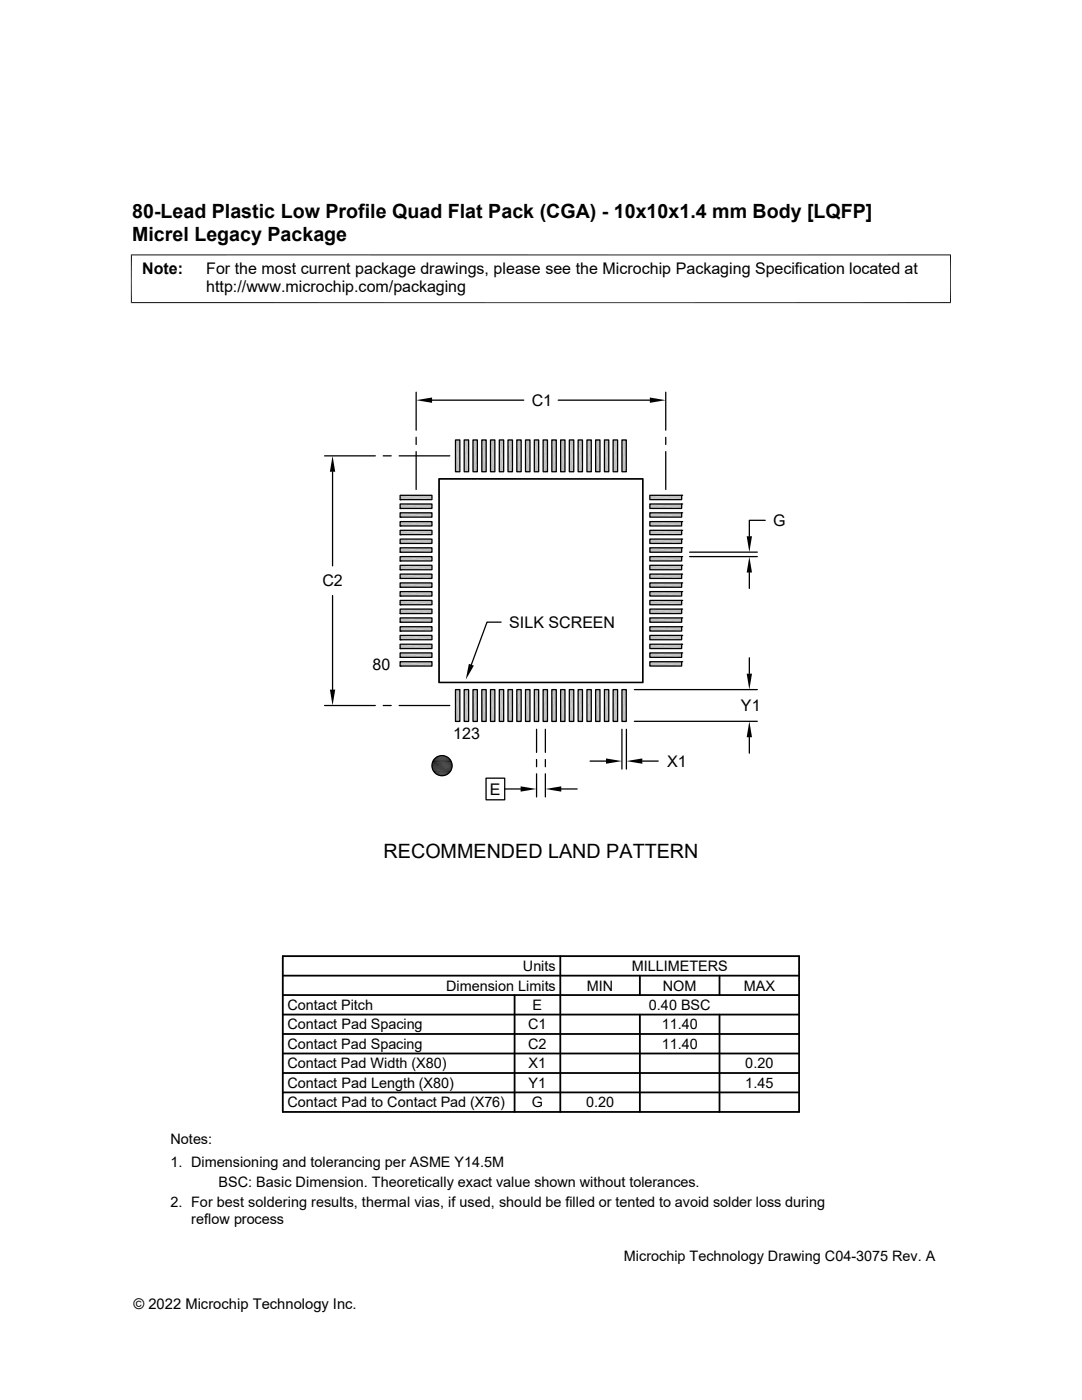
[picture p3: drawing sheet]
<svg xmlns="http://www.w3.org/2000/svg" width="216mm" height="279mm" viewBox="0 0 216 279" stroke-linecap="round" stroke-linejoin="round" font-family="sans-serif">
<g fill="#c0c0c0">
<path d="M124.1 87.8l.9 6.3h-.9z"/>
<path d="M124.1 87.8h.9v6.3z"/>
<path d="M122.3 87.8l.9 6.3h-.9z"/>
<path d="M122.3 87.8h.9v6.3z"/>
<path d="M120.6 87.8l.9 6.3h-.9z"/>
<path d="M120.6 87.8h.9v6.3z"/>
<path d="M118.9 87.8l.8 6.3h-.8z"/>
<path d="M118.9 87.8h.8v6.3z"/>
<path d="M117.1 87.8l.9 6.3h-.9z"/>
<path d="M117.1 87.8h.9v6.3z"/>
<path d="M115.4 87.8l.8 6.3h-.8z"/>
<path d="M115.4 87.8h.8v6.3z"/>
<path d="M113.6 87.8l.9 6.3h-.9z"/>
<path d="M113.6 87.8h.9v6.3z"/>
<path d="M111.9 87.8l.8 6.3h-.8z"/>
<path d="M111.9 87.8h.8v6.3z"/>
<path d="M110.1 87.8l.9 6.3h-.9z"/>
<path d="M110.1 87.8h.9v6.3z"/>
<path d="M108.4 87.8l.8 6.3h-.8z"/>
<path d="M108.4 87.8h.8v6.3z"/>
<path d="M106.6 87.8l.9 6.3h-.9z"/>
<path d="M106.6 87.8h.9v6.3z"/>
<path d="M104.9 87.8l.8 6.3h-.8z"/>
<path d="M104.9 87.8h.8v6.3z"/>
<path d="M103.1 87.8l.9 6.3h-.9z"/>
<path d="M103.1 87.8h.9v6.3z"/>
<path d="M101.4 87.8l.9 6.3h-.9z"/>
<path d="M101.4 87.8h.9v6.3z"/>
<path d="M99.6 87.8l.9 6.3h-.9z"/>
<path d="M99.6 87.8h.9v6.3z"/>
<path d="M97.9 87.8l.8 6.3h-.8z"/>
<path d="M97.9 87.8h.8v6.3z"/>
<path d="M96.1 87.8l.9 6.3h-.9z"/>
<path d="M96.1 87.8h.9v6.3z"/>
<path d="M94.4 87.8l.9 6.3h-.9z"/>
<path d="M94.4 87.8h.9v6.3z"/>
<path d="M92.6 87.8l.9 6.3h-.9z"/>
<path d="M92.6 87.8h.9v6.3z"/>
<path d="M90.9 87.8l.9 6.3h-.9z"/>
<path d="M90.9 87.8h.9v6.3z"/>
<path d="M129.7 98.8l6.3 .9h-6.3z"/>
<path d="M129.7 98.8h6.3v.9z"/>
<path d="M79.8 98.8l6.4 .9h-6.4z"/>
<path d="M79.8 98.8h6.4v.9z"/>
<path d="M129.7 100.6l6.3 .9h-6.3z"/>
<path d="M129.7 100.6h6.3v.9z"/>
<path d="M79.8 100.6l6.4 .9h-6.4z"/>
<path d="M79.8 100.6h6.4v.9z"/>
<path d="M129.7 102.3l6.3 .9h-6.3z"/>
<path d="M129.7 102.3h6.3v.9z"/>
<path d="M79.8 102.3l6.4 .9h-6.4z"/>
<path d="M79.8 102.3h6.4v.9z"/>
<path d="M129.7 104.1l6.3 .9h-6.3z"/>
<path d="M129.7 104.1h6.3v.9z"/>
<path d="M79.8 104.1l6.4 .9h-6.4z"/>
<path d="M79.8 104.1h6.4v.9z"/>
<path d="M129.7 105.8l6.3 .9h-6.3z"/>
<path d="M129.7 105.8h6.3v.9z"/>
<path d="M79.8 105.8l6.4 .9h-6.4z"/>
<path d="M79.8 105.8h6.4v.9z"/>
<path d="M129.7 107.6l6.3 .9h-6.3z"/>
<path d="M129.7 107.6h6.3v.9z"/>
<path d="M79.8 107.6l6.4 .9h-6.4z"/>
<path d="M79.8 107.6h6.4v.9z"/>
<path d="M129.7 109.3l6.3 .9h-6.3z"/>
<path d="M129.7 109.3h6.3v.9z"/>
<path d="M79.8 109.3l6.4 .9h-6.4z"/>
<path d="M79.8 109.3h6.4v.9z"/>
<path d="M129.7 111.1l6.3 .9h-6.3z"/>
<path d="M129.7 111.1h6.3v.9z"/>
<path d="M79.8 111.1l6.4 .9h-6.4z"/>
<path d="M79.8 111.1h6.4v.9z"/>
<path d="M129.7 112.8l6.3 .9h-6.3z"/>
<path d="M129.7 112.8h6.3v.9z"/>
<path d="M79.8 112.8l6.4 .9h-6.4z"/>
<path d="M79.8 112.8h6.4v.9z"/>
<path d="M129.7 114.6l6.3 .8h-6.3z"/>
<path d="M129.7 114.6h6.3v.8z"/>
<path d="M79.8 114.6l6.4 .8h-6.4z"/>
<path d="M79.8 114.6h6.4v.8z"/>
<path d="M129.7 116.3l6.3 .9h-6.3z"/>
<path d="M129.7 116.3h6.3v.9z"/>
<path d="M79.8 116.3l6.4 .9h-6.4z"/>
<path d="M79.8 116.3h6.4v.9z"/>
<path d="M129.7 118.1l6.3 .9h-6.3z"/>
<path d="M129.7 118.1h6.3v.9z"/>
<path d="M79.8 118.1l6.4 .9h-6.4z"/>
<path d="M79.8 118.1h6.4v.9z"/>
<path d="M129.7 119.8l6.3 .9h-6.3z"/>
<path d="M129.7 119.8h6.3v.9z"/>
<path d="M79.8 119.8l6.4 .9h-6.4z"/>
<path d="M79.8 119.8h6.4v.9z"/>
<path d="M129.7 121.6l6.3 .8h-6.3z"/>
<path d="M129.7 121.6h6.3v.8z"/>
<path d="M79.8 121.6l6.4 .8h-6.4z"/>
<path d="M79.8 121.6h6.4v.8z"/>
<path d="M129.7 123.3l6.3 .9h-6.3z"/>
<path d="M129.7 123.3h6.3v.9z"/>
<path d="M79.8 123.3l6.4 .9h-6.4z"/>
<path d="M79.8 123.3h6.4v.9z"/>
<path d="M129.7 125.1l6.3 .8h-6.3z"/>
<path d="M129.7 125.1h6.3v.8z"/>
<path d="M79.8 125.1l6.4 .8h-6.4z"/>
<path d="M79.8 125.1h6.4v.8z"/>
<path d="M129.7 126.8l6.3 .9h-6.3z"/>
<path d="M129.7 126.8h6.3v.9z"/>
<path d="M79.8 126.8l6.4 .9h-6.4z"/>
<path d="M79.8 126.8h6.4v.9z"/>
<path d="M129.7 128.6l6.3 .8h-6.3z"/>
<path d="M129.7 128.6h6.3v.8z"/>
<path d="M79.8 128.6l6.4 .8h-6.4z"/>
<path d="M79.8 128.6h6.4v.8z"/>
<path d="M129.7 130.3l6.3 .9h-6.3z"/>
<path d="M129.7 130.3h6.3v.9z"/>
<path d="M79.8 130.3l6.4 .9h-6.4z"/>
<path d="M79.8 130.3h6.4v.9z"/>
<path d="M129.7 132.1l6.3 .8h-6.3z"/>
<path d="M129.7 132.1h6.3v.8z"/>
<path d="M79.8 132.1l6.4 .8h-6.4z"/>
<path d="M79.8 132.1h6.4v.8z"/>
<path d="M124.1 137.6l.9 6.4h-.9z"/>
<path d="M124.1 137.6h.9v6.4z"/>
<path d="M122.3 137.6l.9 6.4h-.9z"/>
<path d="M122.3 137.6h.9v6.4z"/>
<path d="M120.6 137.6l.9 6.4h-.9z"/>
<path d="M120.6 137.6h.9v6.4z"/>
<path d="M118.9 137.6l.8 6.4h-.8z"/>
<path d="M118.9 137.6h.8v6.4z"/>
<path d="M117.1 137.6l.9 6.4h-.9z"/>
<path d="M117.1 137.6h.9v6.4z"/>
<path d="M115.4 137.6l.8 6.4h-.8z"/>
<path d="M115.4 137.6h.8v6.4z"/>
<path d="M113.6 137.6l.9 6.4h-.9z"/>
<path d="M113.6 137.6h.9v6.4z"/>
<path d="M111.9 137.6l.8 6.4h-.8z"/>
<path d="M111.9 137.6h.8v6.4z"/>
<path d="M110.1 137.6l.9 6.4h-.9z"/>
<path d="M110.1 137.6h.9v6.4z"/>
<path d="M108.4 137.6l.8 6.4h-.8z"/>
<path d="M108.4 137.6h.8v6.4z"/>
<path d="M106.6 137.6l.9 6.4h-.9z"/>
<path d="M106.6 137.6h.9v6.4z"/>
<path d="M104.9 137.6l.8 6.4h-.8z"/>
<path d="M104.9 137.6h.8v6.4z"/>
<path d="M103.1 137.6l.9 6.4h-.9z"/>
<path d="M103.1 137.6h.9v6.4z"/>
<path d="M101.4 137.6l.9 6.4h-.9z"/>
<path d="M101.4 137.6h.9v6.4z"/>
<path d="M99.6 137.6l.9 6.4h-.9z"/>
<path d="M99.6 137.6h.9v6.4z"/>
<path d="M97.9 137.6l.8 6.4h-.8z"/>
<path d="M97.9 137.6h.8v6.4z"/>
<path d="M96.1 137.6l.9 6.4h-.9z"/>
<path d="M96.1 137.6h.9v6.4z"/>
<path d="M94.4 137.6l.9 6.4h-.9z"/>
<path d="M94.4 137.6h.9v6.4z"/>
<path d="M92.6 137.6l.9 6.4h-.9z"/>
<path d="M92.6 137.6h.9v6.4z"/>
<path d="M90.9 137.6l.9 6.4h-.9z"/>
<path d="M90.9 137.6h.9v6.4z"/>
</g>
<g fill="none" stroke="#000" stroke-width=".25">
<path d="M83 78.3v7.6M86.2 79.9h18.3M111.4 79.9h18.3M132.8 78.3v7.6M64.8 91h10.1M66.4 94.1v18.8M76.5 91h1.6M79.7 91h10M79.8 98.8h6.4v.9h-6.4zM79.8 99.7h.1M83 87.3v1.4M83 90.1v7.6"/>
<path d="M87.6 95.6h40.6v40.6h-40.6zM90.9 87.8h.9v6.3h-.9zM92.6 87.8h.9v6.3h-.9zM94.4 87.8h.9v6.3h-.9zM96.1 87.8h.9v6.3h-.9zM97.9 87.8h.8v6.3h-.8zM99.6 87.8h.9v6.3h-.9zM101.4 87.8h.9v6.3h-.9zM103.1 87.8h.9v6.3h-.9zM104.9 87.8h.8v6.3h-.8zM106.6 87.8h.9v6.3h-.9zM108.4 87.8h.8v6.3h-.8z"/>
<path d="M110.1 87.8h.9v6.3h-.9zM111.9 87.8h.8v6.3h-.8zM113.6 87.8h.9v6.3h-.9zM115.4 87.8h.8v6.3h-.8zM117.1 87.8h.9v6.3h-.9zM118.9 87.8h.8v6.3h-.8zM120.6 87.8h.9v6.3h-.9zM122.3 87.8h.9v6.3h-.9zM124.1 87.8h.9v6.3h-.9zM129.7 98.8h6.3v.9h-6.3zM132.8 87.3v1.4M132.8 90.1v7.6"/>
<path d="M136 98.8h.1M66.4 118.9v18.7M79.8 119.8h6.4v.9h-6.4zM79.8 118.1h6.4v.9h-6.4zM79.8 119h.1M79.8 116.3h6.4v.9h-6.4zM79.8 117.2h.1M79.8 114.6h6.4v.8h-6.4zM79.8 115.4h.1M79.8 112.8h6.4v.9h-6.4zM79.8 113.7h.1M79.8 111.1h6.4v.9h-6.4z"/>
<path d="M79.8 112h.1M79.8 109.3h6.4v.9h-6.4zM79.8 110.2h.1M79.8 107.6h6.4v.9h-6.4zM79.8 108.5h.1M79.8 105.8h6.4v.9h-6.4zM79.8 106.7h.1M79.8 104.1h6.4v.9h-6.4zM79.8 105h.1M79.8 102.3h6.4v.9h-6.4zM79.8 103.2h.1M79.8 100.6h6.4v.9h-6.4z"/>
<path d="M79.8 101.5h.1M129.7 100.6h6.3v.9h-6.3zM129.7 102.3h6.3v.9h-6.3zM129.7 104.1h6.3v.9h-6.3zM129.7 105.8h6.3v.9h-6.3zM129.7 107.6h6.3v.9h-6.3zM129.7 109.3h6.3v.9h-6.3zM129.7 111.1h6.3v.9h-6.3zM129.7 112.8h6.3v.9h-6.3zM129.7 114.6h6.3v.8h-6.3zM129.7 116.3h6.3v.9h-6.3zM129.7 118.1h6.3v.9h-6.3z"/>
<path d="M129.7 119.8h6.3v.9h-6.3zM136 100.6h.1M136 102.3h.1M136 104.1h.1M136 105.8h.1M136 107.6h.1M136 109.3h.1M136 111.1h.1M136 112.8h.1M136 114.6h.1M136 116.3h.1M136 118.1h.1"/>
<path d="M136 119.8h.1M137.6 111.1h13.5M137.6 110.2h13.5M149.5 114.3v3.1M152.7 103.8h-3.2v3.2M79.8 132.1h6.4v.8h-6.4zM79.8 132.9h.1M79.8 130.3h6.4v.9h-6.4zM79.8 131.2h.1M79.8 128.6h6.4v.8h-6.4zM79.8 129.4h.1M79.8 126.8h6.4v.9h-6.4z"/>
<path d="M79.8 127.7h.1M79.8 125.1h6.4v.8h-6.4zM79.8 125.9h.1M79.8 123.3h6.4v.9h-6.4zM79.8 124.2h.1M79.8 121.6h6.4v.8h-6.4zM79.8 122.4h.1M79.8 120.7h.1M90.9 137.6h.9v6.4h-.9zM92.6 137.6h.9v6.4h-.9zM94.4 137.6h.9v6.4h-.9zM96.1 137.6h.9v6.4h-.9z"/>
<path d="M97.9 137.6h.8v6.4h-.8zM99.6 137.6h.9v6.4h-.9zM100 124.2h-2.8l-3.2 8.5M101.4 137.6h.9v6.4h-.9zM103.1 137.6h.9v6.4h-.9zM104.9 137.6h.8v6.4h-.8zM106.6 137.6h.9v6.4h-.9zM108.4 137.6h.8v6.4h-.8zM110.1 137.6h.9v6.4h-.9zM111.9 137.6h.8v6.4h-.8zM113.6 137.6h.9v6.4h-.9zM115.4 137.6h.8v6.4h-.8z"/>
<path d="M117.1 137.6h.9v6.4h-.9zM118.9 137.6h.8v6.4h-.8zM120.6 137.6h.9v6.4h-.9zM122.3 137.6h.9v6.4h-.9zM124.1 137.6h.9v6.4h-.9zM126.6 137.6h24.5M129.7 121.6h6.3v.8h-6.3zM129.7 123.3h6.3v.9h-6.3zM129.7 125.1h6.3v.8h-6.3zM129.7 126.8h6.3v.9h-6.3zM129.7 128.6h6.3v.8h-6.3zM129.7 130.3h6.3v.9h-6.3z"/>
<path d="M129.7 132.1h6.3v.8h-6.3zM136 121.6h.1M136 123.3h.1M136 125.1h.1M136 126.8h.1M136 128.6h.1M136 130.3h.1M136 132.1h.1M149.5 131.3v3.2M64.8 140.8h10.1M76.5 140.8h1.6M79.7 140.8h10"/>
<path d="M97 155.3h3.7v4.3h-3.7zM100.7 157.5h3.2M107.1 145.5v4.7M107.1 151.6v1.4M107.1 154.4v4.6M108.8 145.5v4.7M108.8 151.6v1.4M108.8 154.4v4.6M112 157.5h3.2M117.8 151.9h3.1M124.1 145.5v8M125 145.5v8"/>
<path d="M126.6 144h24.5M128.2 151.9h3.1M149.5 147.1v3.2"/>
<circle cx="88.2" cy="152.8" r="2.01"/>
</g>
<g fill="none" stroke="#000" stroke-width=".2">
<path d="M26.1 50.9h163.7M26.2 50.8v9.7M189.7 50.8v9.7M26.1 60.4h163.7M86.2 152.5h4M86.2 152.7h4M86.2 152.9h4M86.2 153.1h4M86.2 152.3h4M86.2 153.3h4M86.3 153.5h3.8M86.3 152.1h3.8"/>
<path d="M86.3 152h3.8M86.3 153.6h3.8M86.4 153.8h3.6M86.4 151.8h3.6M86.5 154h3.4M86.5 151.6h3.4M86.6 154.1h3.2M86.6 151.5h3.2M86.7 154.3h3M86.7 151.3h3M86.9 151.2h2.6M86.9 154.4h2.6"/>
<path d="M87 151.1h2.4M87 154.5h2.4M87.2 151h2M87.2 154.6h2"/>
</g>
<g fill="#000">
<path d="M83 79.9l3.2-.6v1.1zM129.7 79.3l3.1 .6-3.1 .5zM66.4 91l.5 3.1h-1.1zM149.5 111.1l.6 3.2h-1.1zM149 107h1.1l-.6 3.2zM65.8 137.6h1.1l-.5 3.2zM93.6 132.5l1 .3-1.7 2.8zM149 134.5h1.1l-.6 3.1zM87.2 154.6l1.8 .1zM87.4 151h1.8zM87.4 154.7h1.4zM87.4 154.7h1.6z"/>
<path d="M87.4 151h1.6zM87.5 150.9l1.5 .1zM87.5 154.7l1.2 .1zM87.5 154.7h1.3zM87.5 150.9h1.3zM87.8 150.8l1 .1zM87.8 154.8h.6zM87.8 154.8h.9zM87.8 150.8h.9zM87.9 150.8h.8zM87.9 154.8h.5zM87.9 150.8h.5z"/>
<path d="M103.9 156.9l3.2 .6-3.2 .5zM108.8 157.5l3.2-.6v1.1zM120.9 151.4l3.2 .5-3.2 .5zM125 151.9l3.2-.5v1zM149.5 144l.6 3.1h-1.1z"/>
</g>
<path d="M87.5 95.6h40.9M87.6 95.4v40.9M128.3 95.4v40.9M87.5 136.2h40.9" fill="none" stroke="#000" stroke-width=".28"/>
<g fill="none" stroke="#000" stroke-width=".36">
<path d="M56.4 194.7h103M56.4 190.8h103v31.1h-103zM56.4 198.6h103M102.7 198.6v23.3M111.8 190.8v31.1M127.7 194.7v3.9M143.6 194.7v3.9M56.4 210.2h103M56.4 214.1h103M56.4 202.5h103M56.4 218h103M56.4 206.4h103"/>
<path d="M127.7 202.5v19.4M143.6 202.5v19.4"/>
</g>
<g font-size="3.9">
<text x="26.4" y="43.5">80-Lead Plastic Low Profile Quad Flat Pack (CGA) - 10x10x1.4 mm Body [LQFP]</text>
<text x="26.4" y="48">Micrel Legacy Package</text>
<text x="76.5" y="171.1">RECOMMENDED LAND PATTERN</text>
</g>
<g font-size="3.2">
<text x="28.4" y="54.6">Note:</text>
<text x="41.1" y="58.3">http://www.microchip.com/packaging</text>
<text x="41.1" y="54.6">For the most current package drawings, please see the Microchip Packaging Specification located at</text>
<text x="106.1" y="81">C1</text>
<text x="154.3" y="105">G</text>
<text x="64.3" y="117">C2</text>
<text x="101.6" y="125.3">SILK SCREEN</text>
<text x="74.4" y="133.7">80</text>
<text x="147.8" y="141.9">Y1</text>
<text x="90.4" y="147.5">123</text>
<text x="133.1" y="153">X1</text>
<text x="97.7" y="158.6">E</text>
</g>
<g font-size="2.9">
<text x="89" y="197.7">Dimension Limits</text>
<text x="104.3" y="193.8">Units</text>
<text x="117.1" y="197.7">MIN</text>
<text x="126" y="193.8">MILLIMETERS</text>
<text x="132.3" y="197.7">NOM</text>
<text x="148.4" y="197.7">MAX</text>
<text x="57.3" y="201.6">Contact Pitch</text>
<text x="106.3" y="201.6">E</text>
<text x="129.5" y="201.6">0.40 BSC</text>
<text x="57.3" y="209.3">Contact Pad Spacing</text>
<text x="57.3" y="205.4">Contact Pad Spacing</text>
<text x="105.4" y="209.3">C2</text>
<text x="105.4" y="205.4">C1</text>
<text x="132" y="205.4">11.40</text>
<text x="132" y="209.3">11.40</text>
<text x="57.3" y="213.2">Contact Pad Width (X80)</text>
<text x="105.5" y="213.2">X1</text>
<text x="148.7" y="213.2">0.20</text>
<text x="57.3" y="221">Contact Pad to Contact Pad (X76)</text>
<text x="57.3" y="217.1">Contact Pad Length (X80)</text>
<text x="105.5" y="217.1">Y1</text>
<text x="106.1" y="221">G</text>
<text x="116.9" y="221">0.20</text>
<text x="148.7" y="217.1">1.45</text>
<text x="34" y="228.3">Notes:</text>
<text x="34" y="232.9">1. Dimensioning and tolerancing per ASME Y14.5M</text>
<text x="43.6" y="236.9">BSC: Basic Dimension. Theoretically exact value shown without tolerances.</text>
<text x="34" y="241">2. For best soldering results, thermal vias, if used, should be filled or tented to avoid solder loss during</text>
<text x="38.1" y="244.3">reflow process</text>
<text x="124.5" y="251.7">Microchip Technology Drawing C04-3075 Rev. A</text>
<text x="26.6" y="261.3">© 2022 Microchip Technology Inc.</text>
</g>
</svg>
